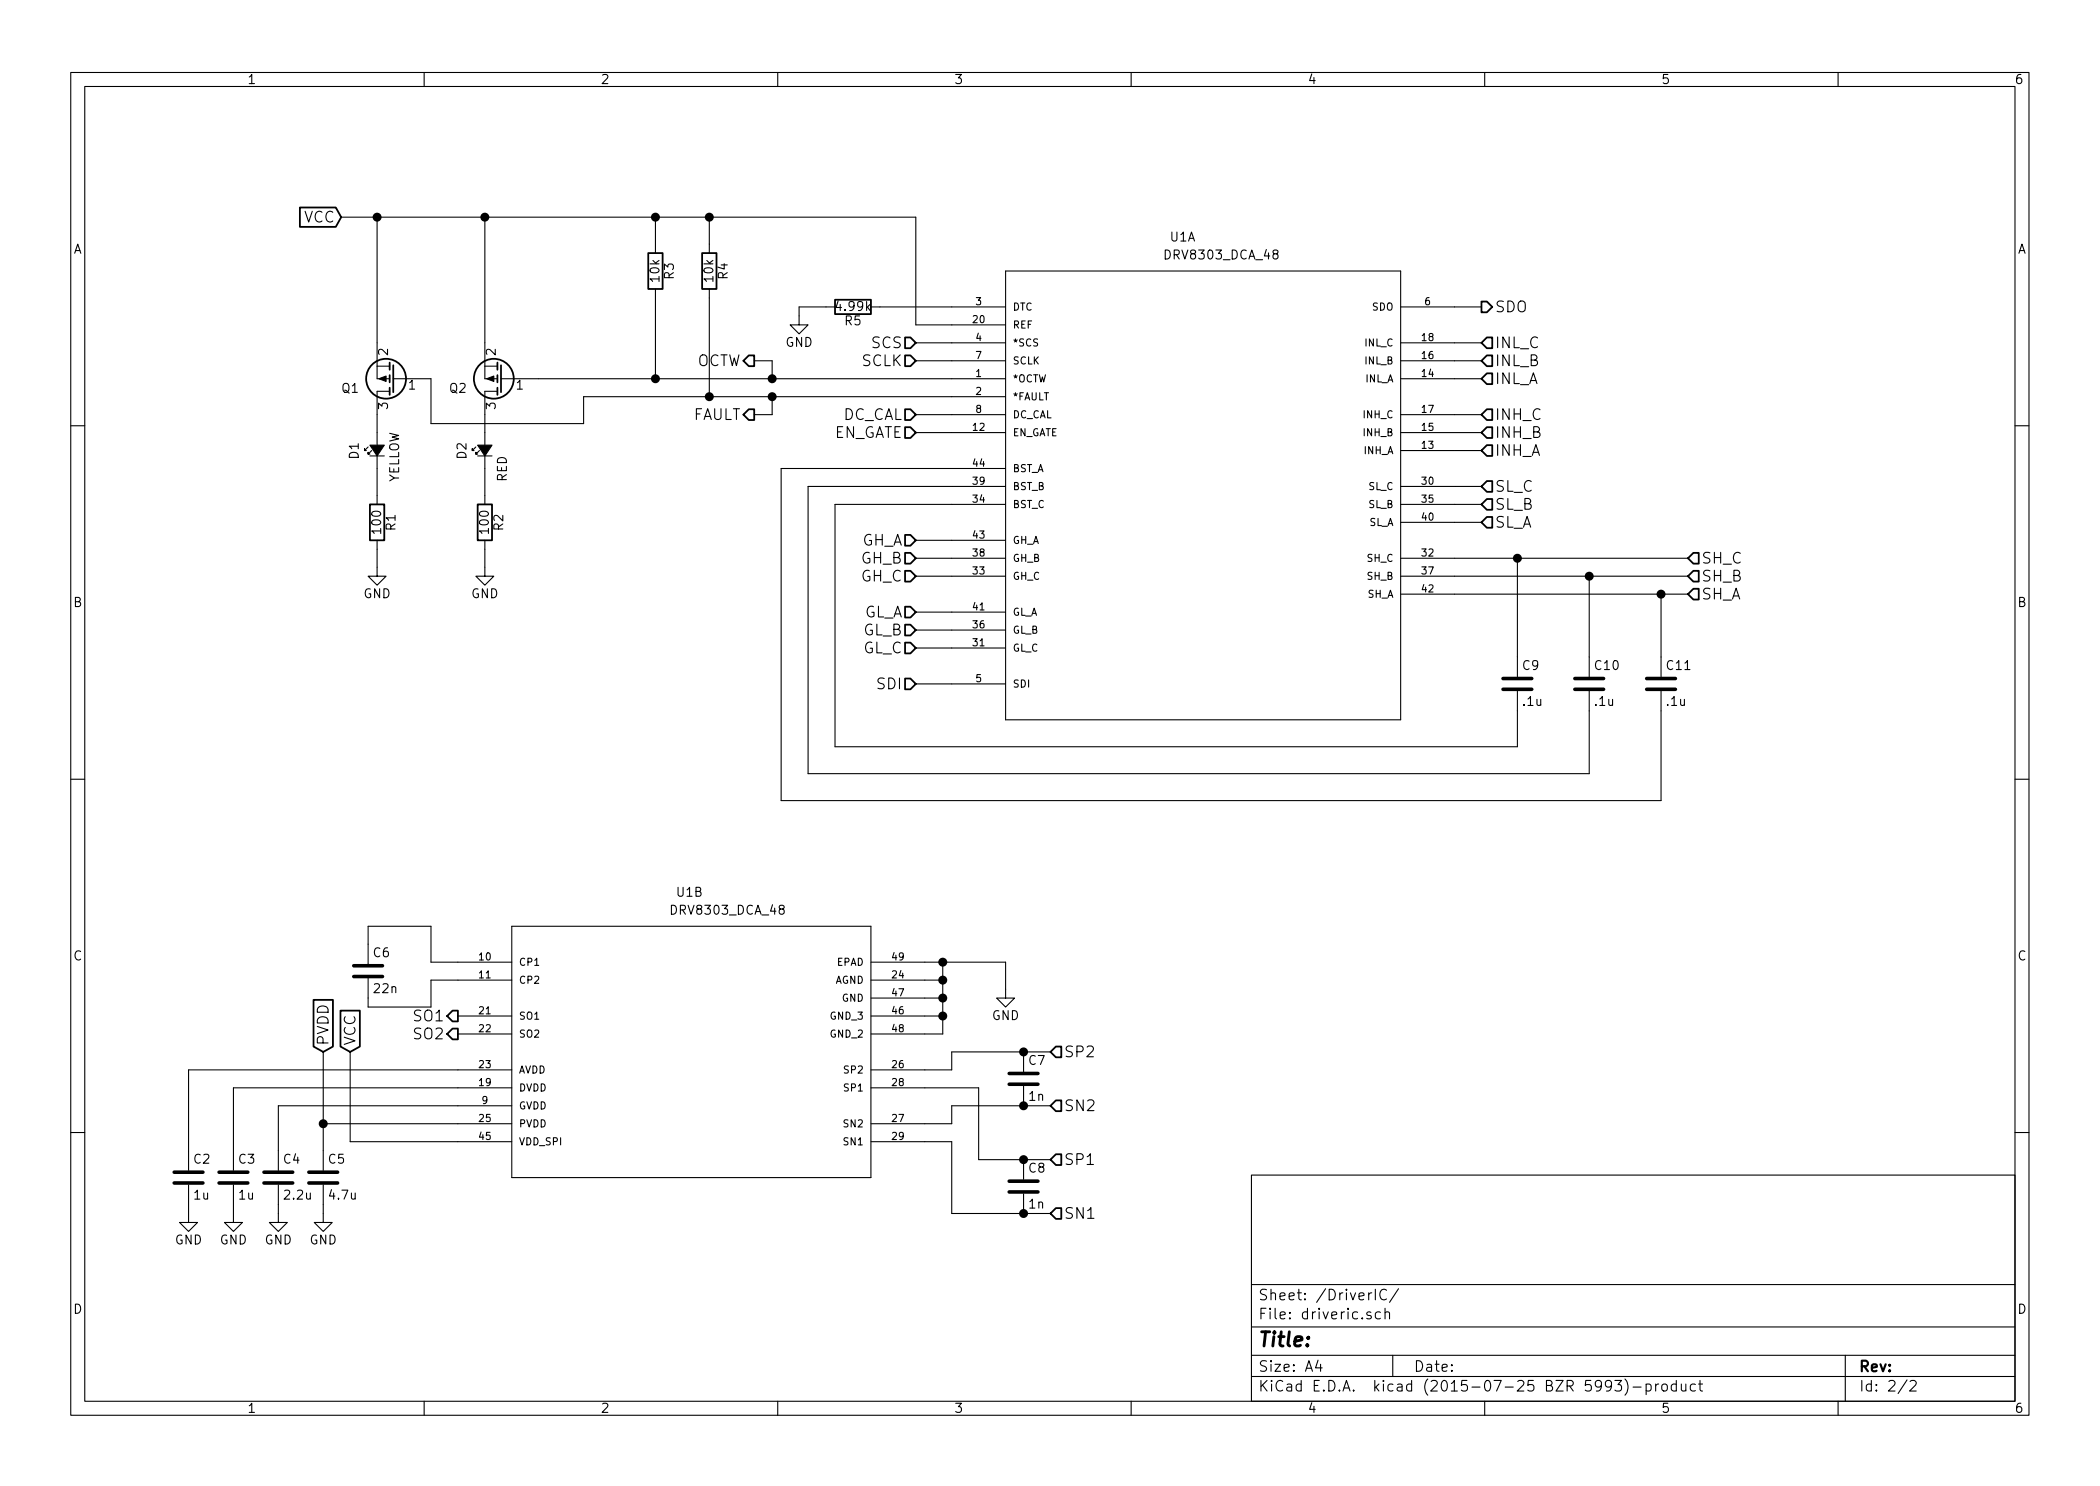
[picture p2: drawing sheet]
<svg xmlns="http://www.w3.org/2000/svg" width="297mm" height="210mm" viewBox="0 0 297 210" stroke-linecap="round" stroke-linejoin="round" font-family="sans-serif">
<g fill="none" stroke="#000" stroke-width=".15">
<path d="M10 10.3h277v189.9h-277zM12 12.2h273v186.1h-273zM60 10.3v1.9M110 10.3v1.9M160 10.3v1.9M210 10.3v1.9M260 10.3v1.9M48.3 30.7h81.2v15.3h12.7M53.3 30.7v22.9h1.8M68.6 30.7v22.9h1.8M92.7 30.7v5.1M100.3 30.7v5.1"/>
<path d="M142.2 38.3h55.9v63.5h-55.9zM53.3 51.8h1.8M55.1 55.4h-1.8v7.6M55.6 53.6h5.4v6.3h21.5v-3.8h59.7M68.6 51.8h1.8M70.4 55.4h-1.8v7.6M70.9 53.6h71.3M92.7 40.9v12.7M100.3 40.9v15.2M106.7 51h2.5v2.6M109.2 56.1v2.6h-2.5M118.1 43.4h-5.1v2.6h1.3l-1.3 1.2-1.2-1.2h1.2"/>
<path d="M123.2 43.4h19M129.5 48.5h12.7M129.5 51h12.7M129.5 58.7h12.7M198.1 53.6h11.4M198.1 43.4h11.4M198.1 48.5h11.4M198.1 51h11.4M198.1 58.7h11.4M10 60.2h2M52.1 63.2l-.5 .5v-.2v.2h.2M52.3 64.5h2.1"/>
<path d="M52.6 63.7l-.5 .6v-.3v.3h.2M53.3 76.4v5.1h1.3l-1.3 1.3-1.2-1.3h1.2M53.3 64.5v6.9M67.3 63.2l-.5 .5v-.2v.2h.3M67.6 64.5h2M67.8 63.7l-.5 .6v-.3v.3h.3M68.6 76.4v5.1h1.2l-1.2 1.3-1.3-1.3h1.3M68.6 64.5v6.9M129.5 61.2h12.7M129.5 79h12.7M129.5 76.4h12.7M142.2 68.8h-27.9v40.7h110.5v-11.7"/>
<path d="M142.2 71.4h-24.1v34.3h96.5v-7.9M142.2 66.3h-31.7v47h124.4v-15.5M198.1 68.8h11.4M198.1 73.9h11.4M198.1 61.2h11.4M198.1 79h40.7M198.1 63.7h11.4M198.1 71.4h11.4M214.6 79v16.8M285 60.2h2M129.5 96.8h12.7M129.5 91.7h12.7"/>
<path d="M129.5 86.6h12.7M129.5 81.5h12.7M129.5 89.1h12.7M198.1 84.1h40.7M198.1 81.5h40.7M224.8 81.5v14.3M234.9 84.1v11.7M10 110.3h2M285 110.3h2M52.1 138.4v4.1h8.9v-3.8h11.4M72.4 131.1h50.8v35.5h-50.8zM72.4 136.1h-11.4v-5h-8.9v5.3"/>
<path d="M123.2 136.1h19v5.1h1.3l-1.3 1.3-1.2-1.3h1.2M123.2 138.7h10.1M133.3 136.1v10.2h-10.1M45.7 159h26.7M45.7 148.8v16.8M49.5 148.8v12.7h22.9M64.8 143.8h7.6M64.8 146.3h7.6M72.4 156.5h-33v9.1M72.4 151.4h-45.7v14.2M72.4 153.9h-39.4v11.7M123.2 143.8h10.1"/>
<path d="M123.2 141.2h10.1M123.2 153.9h15.2v10.2h10.2M144.8 148.8v2.8M144.8 153.7v2.8M148.6 156.5h-14v2.5h-11.4M148.6 148.8h-14v2.6h-11.4M10 160.2h2M26.7 167.6v5.4h1.2l-1.2 1.2-1.3-1.2h1.3M33 167.6v5.4h1.3l-1.3 1.2-1.3-1.2h1.3M39.4 167.6v5.4h1.2l-1.2 1.2-1.3-1.2h1.3M45.7 167.6v5.4h1.3l-1.3 1.2-1.3-1.2h1.3M123.2 161.5h11.4v10.2h14"/>
<path d="M144.8 164.1v2.8M144.8 168.9v2.8M177 166.3h108v32h-108zM285 160.2h2M60 198.3v1.9M110 198.3v1.9M160 198.3v1.9M177 194.8h108M177 191.8h108M177 187.8h108M177 181.8h108M186.4 192.5l-.3 1h.9"/>
<path d="M186.8 193v1M193.9 185.7a.37 .37 0 0 0-.6 .1v.1a.54 .54 0 0 0 .6 .3l.1 .1-.1 .2-.1 .1-.5-.1M194.5 182.4v1.5M195.2 185.7l-.4-.1-.3 .3 .1 .6 .2 .1 .4-.1M195.9 185.7a.38 .38 0 0 1 .6 .1v.8M195.9 185.1v1.5M196.1 182.6a.6 .6 0 0 0-.7 0 .6 .6 0 0 0-.2 .7 .58 .58 0 0 0 .3 .6 .58 .58 0 0 0 .6-.1M197 191.8v3M197.8 182.3l-1.3 2M210 198.3v1.9M227.9 196l-.2 .3h-.3l-.3-.3v-.4l.1-.2 .5-.1 .2 .2a1.19 1.19 0 0 1-.2 1.2l-.5 .1M228.4 195.3h1l-.5 .6 .4 .1 .1 .2-.1 .5-.2 .1h-.4l-.3-.1"/>
<path d="M229.8 195.1a1.71 1.71 0 0 1 0 2.3M231 196.3h1.1M232.8 195.9a.48 .48 0 0 1 .7 .1l.1 .1-.1 .6a.48 .48 0 0 1-.7 0M232.8 195.8v1.5M234.2 195.8v1M234.6 195.8l-.3 .1-.1 .2M235.1 196a.41 .41 0 0 1 .7 .1v.4a.41 .41 0 0 1-.4 .3 .41 .41 0 0 1-.3-.3zM237.1 195.9l-.4-.1-.3 .3 .1 .6 .2 .1 .4-.1M237.1 195.3v1.5M237.8 195.8l.1 .9a.4 .4 0 0 0 .6 0M238.5 195.8v1M239.8 195.9l-.4-.1-.3 .3 .1 .6 .2 .1 .4-.1"/>
<path d="M240.3 195.8h.5M240.5 195.3v1.3l.2 .2h.1M260 198.3v1.9M261 191.8v6.5M269.7 195.2l-1.2 2M270.2 195.5l.2-.2 .5 .1a.37 .37 0 0 1 .1 .6l-.9 .8h.9"/>
</g>
<g fill="none" stroke="#000" stroke-width=".51">
<path d="M212.6 97.5h4.1M212.6 96h4.1M222.8 97.5h4M222.8 96h4M232.9 97.5h4.1M232.9 96h4.1M50 138.2h4.1M50 136.6h4.1M142.7 153.4h4.1M142.7 151.9h4.1M24.6 167.4h4.1M24.6 165.9h4.1"/>
<path d="M31 167.4h4.1M31 165.9h4.1M37.3 167.4h4.1M37.3 165.9h4.1M43.7 167.4h4.1M43.7 165.9h4.1M142.7 168.7h4.1M142.7 167.1h4.1"/>
</g>
<g fill="none" stroke="#000" stroke-width=".25">
<path d="M42.4 29.4h5.1l.8 1.3-.8 1.4h-5.1zM91.7 35.8h2v5.1h-2zM99.3 35.8h2v5.1h-2zM55.1 51.3v1M55.1 53.1v1M55.1 54.9v1M55.6 51.7v3.8M70.4 51.3v1M70.4 53.1v1M70.4 54.9v1M70.9 51.7v3.8M105.2 51l.7-.7h.8v1.5h-.8z"/>
<path d="M105.9 57.9h.8v1.5h-.8l-.7-.7zM118.1 42.4h5.1v2h-5.1zM128 47.7h.8l.7 .8-.7 .8h-.8zM128 50.3h.8l.7 .7-.7 .8h-.8zM128 57.9h.8l.7 .8-.7 .7h-.8zM209.5 42.7h.8l.8 .7-.8 .8h-.8zM209.5 48.5l.8-.8h.8v1.6h-.8zM210.3 50.3h.8v1.5h-.8l-.8-.8zM210.3 52.8h.8v1.6h-.8l-.8-.8zM210.3 57.9h.8v1.5h-.8l-.8-.7zM52.3 71.4h2.1v5h-2.1zM67.6 71.4h2v5h-2z"/>
<path d="M128 60.4h.8l.7 .8-.7 .8h-.8zM128 75.7h.8l.7 .7-.7 .8h-.8zM128 78.2h.8l.7 .8-.7 .8h-.8zM209.5 68.8l.8-.7h.8v1.5h-.8zM209.5 71.4l.8-.8h.8v1.5h-.8zM210.3 60.4h.8v1.6h-.8l-.8-.8zM210.3 63h.8v1.5h-.8l-.8-.8zM210.3 73.1h.8v1.6h-.8l-.8-.8zM239.5 78.2h.8v1.6h-.8l-.7-.8zM128 80.8h.8l.7 .7-.7 .8h-.8zM128 85.8h.8l.7 .8-.7 .8h-.8zM128 88.4h.8l.7 .7-.7 .8h-.8z"/>
<path d="M128 90.9h.8l.7 .8-.7 .8h-.8zM128 96h.8l.7 .8-.7 .7h-.8zM239.5 80.8h.8v1.5h-.8l-.7-.8zM239.5 83.3h.8v1.5h-.8l-.7-.7zM44.3 141.5h2.8v6.6l-1.4 .7-1.4-.7zM48.2 143h2.7v5.1l-1.4 .7-1.3-.7zM63.2 146.3l.8-.8h.8v1.6h-.8zM64 143h.8v1.5h-.8l-.8-.7zM149.4 155.7h.7v1.5h-.7l-.8-.7zM149.4 148.1h.7v1.5h-.7l-.8-.8zM148.6 164.1l.8-.8h.7v1.5h-.7zM149.4 170.9h.7v1.6h-.7l-.8-.8z"/>
<circle cx="54.6" cy="53.6" r="2.82"/>
<circle cx="69.8" cy="53.6" r="2.82"/>
</g>
<g fill="#000" stroke="#000" stroke-width=".25">
<circle cx="53.3" cy="30.7" r=".51"/>
<circle cx="68.6" cy="30.7" r=".51"/>
<circle cx="92.7" cy="30.7" r=".51"/>
<circle cx="100.3" cy="30.7" r=".51"/>
<circle cx="92.7" cy="53.6" r=".51"/>
<circle cx="100.3" cy="56.1" r=".51"/>
<circle cx="109.2" cy="56.1" r=".51"/>
<circle cx="109.2" cy="53.6" r=".51"/>
<circle cx="214.6" cy="79" r=".51"/>
<circle cx="224.8" cy="81.5" r=".51"/>
<circle cx="235" cy="84.1" r=".51"/>
<circle cx="133.4" cy="136.1" r=".51"/>
<circle cx="133.4" cy="138.7" r=".51"/>
<circle cx="45.7" cy="159" r=".51"/>
<circle cx="133.4" cy="141.2" r=".51"/>
<circle cx="133.4" cy="143.8" r=".51"/>
<circle cx="144.8" cy="148.8" r=".51"/>
<circle cx="144.8" cy="156.5" r=".51"/>
<circle cx="144.8" cy="171.7" r=".51"/>
<circle cx="144.8" cy="164.1" r=".51"/>
</g>
<path d="M53.6 53.6l1-.4v.8zM68.8 53.6l1-.4v.8zM52.3 63h2.1l-1.1 1.5zM67.6 63h2l-1 1.5z" fill="#000" stroke="#000" stroke-width=".15"/>
<text font-size="2.8" x="178" y="190.5">Title:</text>
<g font-size="2.1">
<text x="42.9" y="31.5">VCC</text>
<text x="211.5" y="44.2">SDO</text>
<text x="98.3" y="51.8">OCTW</text>
<text x="121.8" y="51.8">SCLK</text>
<text x="123.2" y="49.3">SCS</text>
<text x="211.5" y="49.3">INL_C</text>
<text x="211.5" y="51.8">INL_B</text>
<text x="97.8" y="59.4">FAULT</text>
<text x="119" y="59.4">DC_CAL</text>
<text x="211.5" y="54.4">INL_A</text>
<text x="211.5" y="59.4">INH_C</text>
<text x="117.6" y="62">EN_GATE</text>
<text x="211.5" y="62">INH_B</text>
<text x="211.5" y="64.5">INH_A</text>
<text x="211.5" y="69.6">SL_C</text>
<text x="121.7" y="77.2">GH_A</text>
<text x="211.5" y="72.1">SL_B</text>
<text x="211.5" y="74.7">SL_A</text>
<text x="121.7" y="79.8">GH_B</text>
<text x="121.7" y="82.3">GH_C</text>
<text x="240.7" y="79.8">SH_C</text>
<text x="240.7" y="82.3">SH_B</text>
<text x="121.9" y="87.4">GL_A</text>
<text x="121.9" y="89.9">GL_B</text>
<text x="240.7" y="84.8">SH_A</text>
<text x="121.9" y="92.5">GL_C</text>
<text x="124.1" y="97.5">SDI</text>
<text x="46.5" y="147.9" transform="rotate(-90 46.5 147.9)">PVDD</text>
<text x="50.3" y="147.9" transform="rotate(-90 50.3 147.9)">VCC</text>
<text x="58.6" y="144.5">SO1</text>
<text x="58.6" y="147.1">SO2</text>
<text x="150.5" y="149.6">SP2</text>
<text x="150.5" y="157.2">SN2</text>
<text x="150.5" y="164.8">SP1</text>
<text x="150.5" y="172.5">SN1</text>
<text x="178" y="184">Sheet: /DriverIC/</text>
<text x="178" y="186.7">File: driveric.sch</text>
<text x="178" y="196.9">KiCad E.D.A. kicad (2015-07-25 BZR 5993)-product</text>
<text x="178" y="194.1">Size: A4</text>
<text x="200" y="194.1">Date:</text>
<text x="263" y="194.1">Rev:</text>
<text x="263" y="196.9">Id: 2/2</text>
</g>
<g font-size="1.8">
<text x="35" y="11.9">1</text>
<text x="85" y="11.9">2</text>
<text x="135" y="11.9">3</text>
<text x="185" y="11.9">4</text>
<text x="235" y="11.9">5</text>
<text x="285" y="11.9">6</text>
<text x="10.4" y="35.9">A</text>
<text x="165.5" y="34.2">U1A</text>
<text x="285.4" y="35.9">A</text>
<text x="93.3" y="39.8" transform="rotate(-90 93.3 39.8)">10k</text>
<text x="95.3" y="39.5" transform="rotate(-90 95.3 39.5)">R3</text>
<text x="100.9" y="39.8" transform="rotate(-90 100.9 39.8)">10k</text>
<text x="102.9" y="39.5" transform="rotate(-90 102.9 39.5)">R4</text>
<text x="165" y="36.7">DRV8303_DCA_48</text>
<text x="118.4" y="44">4.99k</text>
<text x="119.5" y="46">R5</text>
<text x="54.9" y="50.3" transform="rotate(-90 54.9 50.3)">2</text>
<text x="70.1" y="50.3" transform="rotate(-90 70.1 50.3)">2</text>
<text x="111.1" y="49.1">GND</text>
<text x="48.4" y="55.6">Q1</text>
<text x="54.9" y="57.9" transform="rotate(-90 54.9 57.9)">3</text>
<text x="57.8" y="55.1">1</text>
<text x="63.6" y="55.6">Q2</text>
<text x="70.1" y="57.9" transform="rotate(-90 70.1 57.9)">3</text>
<text x="73.1" y="55.1">1</text>
<text x="50.7" y="64.9" transform="rotate(-90 50.7 64.9)">D1</text>
<text x="66" y="64.9" transform="rotate(-90 66 64.9)">D2</text>
<text x="56.4" y="68.4" transform="rotate(-90 56.4 68.4)">YELLOW</text>
<text x="71.7" y="68.2" transform="rotate(-90 71.7 68.2)">RED</text>
<text x="53.9" y="75.4" transform="rotate(-90 53.9 75.4)">100</text>
<text x="55.9" y="75" transform="rotate(-90 55.9 75)">R1</text>
<text x="69.1" y="75.4" transform="rotate(-90 69.1 75.4)">100</text>
<text x="71.2" y="75" transform="rotate(-90 71.2 75)">R2</text>
<text x="10.4" y="85.9">B</text>
<text x="51.4" y="84.6">GND</text>
<text x="66.6" y="84.6">GND</text>
<text x="285.4" y="85.9">B</text>
<text x="215.4" y="94.8">C9</text>
<text x="225.7" y="94.8">C10</text>
<text x="235.8" y="94.8">C11</text>
<text x="215.5" y="99.9">.1u</text>
<text x="225.6" y="99.9">.1u</text>
<text x="235.8" y="99.9">.1u</text>
<text x="95.2" y="129.4">DRV8303_DCA_48</text>
<text x="95.8" y="126.9">U1B</text>
<text x="10.4" y="135.9">C</text>
<text x="52.8" y="135.4">C6</text>
<text x="285.4" y="135.9">C</text>
<text x="53" y="140.5">22n</text>
<text x="140.3" y="144.3">GND</text>
<text x="145.5" y="150.7">C7</text>
<text x="145.6" y="155.7">1n</text>
<text x="27.4" y="164.6">C2</text>
<text x="33.8" y="164.6">C3</text>
<text x="40.1" y="164.6">C4</text>
<text x="46.5" y="164.6">C5</text>
<text x="145.5" y="165.9">C8</text>
<text x="27.5" y="169.7">1u</text>
<text x="33.8" y="169.7">1u</text>
<text x="40.3" y="169.7">2.2u</text>
<text x="46.7" y="169.7">4.7u</text>
<text x="145.6" y="171">1n</text>
<text x="24.7" y="176.1">GND</text>
<text x="31.1" y="176.1">GND</text>
<text x="37.4" y="176.1">GND</text>
<text x="43.8" y="176.1">GND</text>
<text x="10.4" y="185.9">D</text>
<text x="285.4" y="185.9">D</text>
<text x="35" y="199.9">1</text>
<text x="85" y="199.9">2</text>
<text x="135" y="199.9">3</text>
<text x="185" y="199.9">4</text>
<text x="235" y="199.9">5</text>
<text x="285" y="199.9">6</text>
</g>
<g font-size="1.4">
<text x="137.6" y="45.7">20</text>
<text x="138" y="43.2">3</text>
<text x="143.3" y="43.9">DTC</text>
<text x="143.3" y="46.5">REF</text>
<text x="194" y="43.9">SDO</text>
<text x="201.5" y="43.2">6</text>
<text x="138" y="53.3">1</text>
<text x="138" y="48.3">4</text>
<text x="138" y="50.8">7</text>
<text x="143.3" y="49">*SCS</text>
<text x="143.3" y="51.6">SCLK</text>
<text x="193" y="51.6">INL_B</text>
<text x="193" y="49">INL_C</text>
<text x="201.1" y="53.3">14</text>
<text x="201.1" y="50.8">16</text>
<text x="201.1" y="48.3">18</text>
<text x="138" y="55.9">2</text>
<text x="138" y="58.4">8</text>
<text x="143.3" y="54.1">*OCTW</text>
<text x="143.3" y="56.6">*FAULT</text>
<text x="143.3" y="59.2">DC_CAL</text>
<text x="192.9" y="59.2">INH_C</text>
<text x="193" y="54.1">INL_A</text>
<text x="201.1" y="58.4">17</text>
<text x="137.6" y="61">12</text>
<text x="143.3" y="61.7">EN_GATE</text>
<text x="192.9" y="64.3">INH_A</text>
<text x="192.9" y="61.7">INH_B</text>
<text x="201.1" y="63.5">13</text>
<text x="201.1" y="61">15</text>
<text x="137.6" y="71.1">34</text>
<text x="137.6" y="66">44</text>
<text x="137.6" y="68.6">39</text>
<text x="143.3" y="71.9">BST_C</text>
<text x="143.3" y="66.8">BST_A</text>
<text x="143.3" y="69.3">BST_B</text>
<text x="193.5" y="69.3">SL_C</text>
<text x="193.5" y="71.9">SL_B</text>
<text x="201.1" y="68.6">30</text>
<text x="201.1" y="71.1">35</text>
<text x="137.6" y="76.2">43</text>
<text x="143.3" y="77">GH_A</text>
<text x="193.5" y="74.4">SL_A</text>
<text x="201.1" y="73.7">40</text>
<text x="137.6" y="81.3">33</text>
<text x="137.6" y="78.7">38</text>
<text x="143.3" y="82">GH_C</text>
<text x="143.3" y="79.5">GH_B</text>
<text x="193.3" y="79.5">SH_C</text>
<text x="193.3" y="82">SH_B</text>
<text x="201.1" y="78.7">32</text>
<text x="201.1" y="83.8">42</text>
<text x="201.1" y="81.3">37</text>
<text x="137.6" y="86.4">41</text>
<text x="137.6" y="88.9">36</text>
<text x="143.3" y="87.1">GL_A</text>
<text x="143.3" y="89.7">GL_B</text>
<text x="193.3" y="84.6">SH_A</text>
<text x="137.6" y="91.4">31</text>
<text x="143.3" y="92.2">GL_C</text>
<text x="138" y="96.5">5</text>
<text x="143.3" y="97.3">SDI</text>
<text x="67.8" y="135.9">10</text>
<text x="73.4" y="136.6">CP1</text>
<text x="118.2" y="136.6">EPAD</text>
<text x="126.2" y="135.9">49</text>
<text x="67.8" y="138.4">11</text>
<text x="67.8" y="143.5">21</text>
<text x="73.4" y="139.2">CP2</text>
<text x="118" y="139.2">AGND</text>
<text x="119" y="141.7">GND</text>
<text x="126.2" y="138.4">24</text>
<text x="126.2" y="143.5">46</text>
<text x="126.2" y="141">47</text>
<text x="67.8" y="146">22</text>
<text x="73.4" y="144.3">SO1</text>
<text x="73.4" y="146.8">SO2</text>
<text x="117.4" y="144.3">GND_3</text>
<text x="117.4" y="146.8">GND_2</text>
<text x="126.2" y="146">48</text>
<text x="67.8" y="151.1">23</text>
<text x="67.8" y="153.7">19</text>
<text x="73.4" y="151.9">AVDD</text>
<text x="73.4" y="154.4">DVDD</text>
<text x="119.5" y="151.9">SP2</text>
<text x="119.5" y="154.4">SP1</text>
<text x="126.2" y="151.1">26</text>
<text x="126.2" y="153.7">28</text>
<text x="67.8" y="158.7">25</text>
<text x="67.8" y="161.3">45</text>
<text x="68.2" y="156.2">9</text>
<text x="73.4" y="157">GVDD</text>
<text x="73.4" y="159.5">PVDD</text>
<text x="119.4" y="159.5">SN2</text>
<text x="126.2" y="158.7">27</text>
<text x="126.2" y="161.3">29</text>
<text x="73.4" y="162">VDD_SPI</text>
<text x="119.4" y="162">SN1</text>
</g>
</svg>
